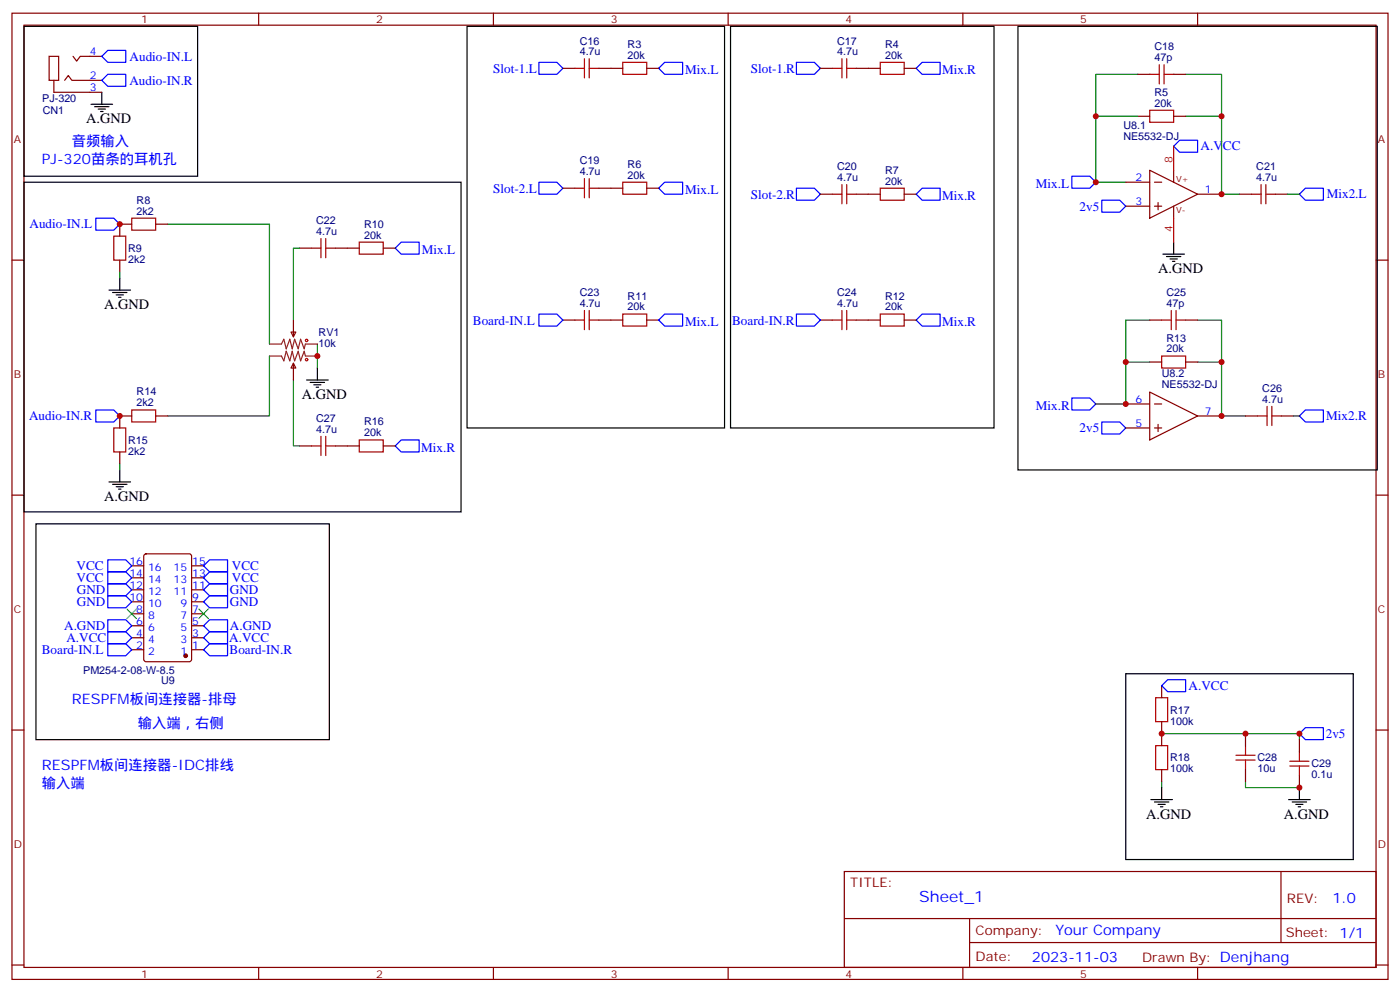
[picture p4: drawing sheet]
<svg xmlns="http://www.w3.org/2000/svg" width="412mm" height="292mm" viewBox="0 0 412 292" stroke-linecap="round" stroke-linejoin="round" font-family="sans-serif">
<g fill="none" stroke="#870000" stroke-width=".35">
<path d="M3.5 3.9h405.4v284.3h-405.4zM7.1 7.4h398.2v277.3h-398.2zM14.5 16.6h2.8v7h-2.8zM21.5 16.6l1.1 1.4 1-1.4h6.4M76.2 3.9v3.5M145.3 3.9v3.5M214.5 3.9v3.5M283.6 3.9v3.5M352.8 3.9v3.5M15.9 23.6v3.6h14.1M19 23.6l1.1-1.4 1.1 1.4h8.8M165.8 20.1h3.5"/>
<path d="M176.4 20.1h7M190.5 20.1h3.5M241.7 20.1h3.5M252.2 20.1h7.1M266.3 20.1h3.6M335.1 21.9h3.6M335.1 34.2h3.6M345.7 21.9h3.5M345.7 34.2h3.5M165.8 55.4h3.5M176.4 55.4h7M190.5 55.4h3.5"/>
<path d="M241.7 57.2h3.5M252.2 57.2h7.1M266.3 57.2h3.6M331.6 53.6h7.1M338.7 50.1l14.1 7.1-14.1 7zM340.1 53.6h2.1M341.1 59.6v2.1M345.7 50.1v3.5M352.8 57.2h7M365.1 57.2h3.6M375.7 57.2h3.5M3.5 76.6h3.6"/>
<path d="M35.3 76.6v3.5M38.8 66h-3.5v3.5M45.9 66h3.5M88.2 73h3.5M98.8 73h7M112.9 73h3.5M331.6 60.7h7.1M340.1 60.7h2.1M345.7 60.7v3.5M405.3 76.6h3.6M85.7 97.7h1.4l-.7 1.4zM86.4 94.2v4.9"/>
<path d="M165.8 94.2h3.5M176.4 94.2h7M190.5 94.2h3.5M241.7 94.2h3.5M252.2 94.2h7.1M266.3 94.2h3.6M338.7 94.2h3.5M349.2 94.2h3.6M86.4 106.9l.7 1.4h-1.4zM86.4 106.9v4.9M331.6 118.9h7.1M338.7 115.4l14.1 7-14.1 7.1z"/>
<path d="M338.7 106.5h3.5M340.1 118.9h2.1M349.2 106.5h3.6M35.3 133v3.5M38.8 122.4h-3.5v3.5M45.9 122.4h3.5M88.2 131.2h3.5M98.8 131.2h7M112.9 131.2h3.5M331.6 125.9h7.1M340.1 125.9h2.1M341.1 124.9v2.1"/>
<path d="M352.8 122.4h7M366.9 122.4h3.5M377.5 122.4h3.5M3.5 145.7h3.6M405.3 145.7h3.6M38.8 166.5h3.5M38.8 170h3.5M38.8 173.6h3.5M38.8 177.1h3.5M42.6 163.2l.4-.2h12.7l.7 .4v30.6l-.4 .7h-13l-.6-.4-.1-30.6zM56.4 166.5h3.6M56.4 170h3.6"/>
<path d="M56.4 173.6h3.6M56.4 177.1h3.6M38.8 191.2h3.5M38.8 187.7h3.5M38.8 184.1h3.5M38.8 180.6h3.5M56.4 191.2h3.6M56.4 187.7h3.6M56.4 184.1h3.6M56.4 180.6h3.6M3.5 214.8h3.6M342.2 201.8v3.5"/>
<path d="M342.2 212.4v7M366.9 215.9v3.5M382.8 217.7v3.5M405.3 214.8h3.6M342.2 226.5v3.5M366.9 226.5v3.5M382.8 228.2v3.6M248.7 256.5h156.6v28.2h-156.6zM377.3 256.5v20.9M248.7 270.3h156.5M285.6 277.4h119.6M285.6 270.3v14.1"/>
<path d="M3.5 284h3.6M76.2 284.7v3.5M145.3 284.7v3.5M214.5 284.7v3.5M283.6 284.7v3.5M352.8 284.7v3.5M405.3 284h3.6"/>
</g>
<g fill="none" stroke="#008700" stroke-width=".35">
<path d="M335.1 21.9h-12.3v12.3M335.1 34.2h-12.3v19.4h8.8M349.2 21.9h10.6v12.3M349.2 34.2h10.6v23h5.3M379.2 57.2h3.6M49.4 66h30v35.2M88.2 73h-1.8v21.2M35.3 80.1v1.7M338.7 94.2h-7.1v24.7h-8.8M352.8 94.2h7v12.3M79.4 104.8v17.6h-30M86.4 111.8v19.4h1.8"/>
<path d="M93.5 101.2v7.1M331.6 106.5h7.1M352.8 106.5h7v15.9h7.1M35.3 136.5v1.8M381 122.4h1.8M342.2 215.9h40.6v1.8M342.2 230v1.8M366.9 230v1.8h15.9"/>
</g>
<g fill="none" stroke="#000" stroke-width=".35">
<path d="M7.1 7.8h51.1v44.1h-51.1zM137.6 7.8h75.8v118.1h-75.8zM215.2 7.8h77.6v118.1h-77.6zM299.9 7.8h105.8v130.5h-105.8zM26.8 30.7h6.4M27.9 31.4h4.2M28.9 32.1h2.1M29.6 32.8h.7M30 27.2v3.5M7.1 53.6h128.7v97h-128.7zM342.5 74.8h6.4M343.6 75.5h4.2"/>
<path d="M344.7 76.2h2.1M345.4 76.9h.7M345.7 71.3v3.5M32.1 85.4h6.4M33.2 86.1h4.2M34.2 86.8h2.1M34.9 87.5h.7M35.3 81.8v3.6M90.3 111.8h6.4M91.4 112.5h4.2M92.4 113.2h2.1M93.1 113.9h.7"/>
<path d="M93.5 108.3v3.5M35.3 138.3v3.5M10.6 154.2h86.4v63.5h-86.4zM32.1 141.8h6.4M33.2 142.5h4.2M34.2 143.2h2.1M34.9 143.9h.7M331.6 198.3h67v54.6h-67zM339 235.3h6.4M340.1 236h4.2M341.1 236.7h2.2M341.8 237.4h.7"/>
<path d="M342.2 231.8v3.5M379.6 235.3h6.3M380.6 236h4.3M381.7 236.7h2.1M382.4 237.4h.7M382.8 231.8v3.5"/>
</g>
<g fill="none" stroke="#a10000" stroke-width=".35">
<path d="M172.2 17.3v5.6M173.6 17.3v5.6M183.4 18.3h7.1v3.6h-7.1zM248 17.3v5.6M249.4 17.3v5.6M259.3 18.3h7v3.6h-7zM341.5 19.1v5.6M342.9 19.1v5.6M169.3 20.1h2.9M173.6 20.1h2.8M245.2 20.1h2.8M249.4 20.1h2.8"/>
<path d="M338.7 32.5h7v3.5h-7zM338.7 21.9h2.8M342.9 21.9h2.8M169.3 55.4h2.9M172.2 52.6v5.6M173.6 52.6v5.6M173.6 55.4h2.8M183.4 53.6h7.1v3.6h-7.1zM245.2 57.2h2.8M248 54.3v5.7M249.4 54.3v5.7M249.4 57.2h2.8"/>
<path d="M259.3 55.4h7v3.5h-7zM368.7 57.2h2.8M371.5 54.3v5.7M372.9 57.2h2.8M372.9 54.3v5.7M33.5 69.5h3.5v7.1h-3.5zM38.8 64.2h7.1v3.5h-7.1zM91.7 73h2.8M94.5 70.2v5.6M96 73h2.8M96 70.2v5.6M105.8 71.3h7.1v3.5h-7.1z"/>
<path d="M169.3 94.2h2.9M172.2 91.4v5.6M173.6 94.2h2.8M173.6 91.4v5.6M183.4 92.4h7.1v3.6h-7.1zM245.2 94.2h2.8M248 91.4v5.6M249.4 94.2h2.8M249.4 91.4v5.6M259.3 92.4h7v3.6h-7zM342.2 94.2h2.8M345 91.4v5.6"/>
<path d="M346.4 94.2h2.8M346.4 91.4v5.6M342.2 104.8h7v3.5h-7zM373.2 119.6v5.6M374.6 119.6v5.6M33.5 125.9h3.5v7.1h-3.5zM38.8 120.6h7.1v3.6h-7.1zM91.7 131.2h2.8M94.5 128.4v5.7M96 128.4v5.7M96 131.2h2.8M105.8 129.5h7.1v3.5h-7.1z"/>
<path d="M370.4 122.4h2.8M374.6 122.4h2.9M340.4 219.4h3.6v7.1h-3.6zM340.4 205.3h3.6v7.1h-3.6zM366.9 219.4v2.8M364.1 223.7h5.6M364.1 222.2h5.6M366.9 223.7v2.8M379.9 225.4h5.7M379.9 224h5.7M382.8 221.2v2.8M382.8 225.4v2.8"/>
<circle cx="90.3" cy="105.8" r=".35"/>
<circle cx="90.3" cy="100.2" r=".35"/>
</g>
<g fill="none" stroke="#00f" stroke-width=".35">
<path d="M31.7 14.8h5.3v3.5h-5.3l-1.7-1.7zM158.7 18.3h5.3l1.8 1.8-1.8 1.8h-5.3zM195.8 18.3h5.3v3.6h-5.3l-1.8-1.8zM234.6 18.3h5.3l1.8 1.8-1.8 1.8h-5.3zM271.6 18.3h5.3v3.6h-5.3l-1.7-1.8zM31.7 21.9h5.3v3.5h-5.3l-1.7-1.8zM158.7 53.6h5.3l1.8 1.8-1.8 1.8h-5.3zM195.8 53.6h5.3v3.6h-5.3l-1.8-1.8zM234.6 55.4h5.3l1.8 1.8-1.8 1.7h-5.3zM271.6 55.4h5.3v3.5h-5.3l-1.7-1.7zM315.7 51.9h5.3l1.8 1.7-1.8 1.8h-5.3zM324.6 58.9h5.2l1.8 1.8-1.8 1.7h-5.2z"/>
<path d="M345.7 43l1.8-1.7h5.3v3.5h-5.3zM384.5 55.4h5.3v3.5h-5.3l-1.7-1.7zM28.2 64.2h5.3l1.8 1.8-1.8 1.7h-5.3zM118.2 71.3h5.3v3.5h-5.3l-1.8-1.8zM158.7 92.4h5.3l1.8 1.8-1.8 1.8h-5.3zM195.8 92.4h5.3v3.6h-5.3l-1.8-1.8zM234.6 92.4h5.3l1.8 1.8-1.8 1.8h-5.3zM271.6 92.4h5.3v3.6h-5.3l-1.7-1.8zM315.7 117.1h5.3l1.8 1.8-1.8 1.7h-5.3zM28.2 120.6h5.3l1.8 1.8-1.8 1.8h-5.3zM118.2 129.5h5.3v3.5h-5.3l-1.8-1.8zM324.6 124.2h5.2l1.8 1.7-1.8 1.8h-5.2z"/>
<path d="M384.5 120.6h5.3v3.6h-5.3l-1.7-1.8zM31.7 168.3h5.3l1.8 1.7-1.8 1.8h-5.3zM31.7 164.7h5.3l1.8 1.8-1.8 1.8h-5.3zM31.7 175.3h5.3l1.8 1.8-1.8 1.8h-5.3zM31.7 171.8h5.3l1.8 1.8-1.8 1.7h-5.3zM60 166.5l1.7-1.8h5.3v3.6h-5.3zM61.7 168.3h5.3v3.5h-5.3l-1.7-1.8zM61.7 171.8h5.3v3.5h-5.3l-1.7-1.7zM61.7 175.3h5.3v3.6h-5.3l-1.7-1.8zM31.7 189.4h5.3l1.8 1.8-1.8 1.8h-5.3zM31.7 185.9h5.3l1.8 1.8-1.8 1.7h-5.3zM31.7 182.4h5.3l1.8 1.7-1.8 1.8h-5.3z"/>
<path d="M60 191.2l1.7-1.8h5.3v3.6h-5.3zM60 187.7l1.7-1.8h5.3v3.5h-5.3zM61.7 182.4h5.3v3.5h-5.3l-1.7-1.8zM342.2 201.8l1.8-1.8h5.2v3.6h-5.2zM384.5 214.1h5.3v3.6h-5.3l-1.7-1.8z"/>
</g>
<path d="M79.4 101.2h3.5l.7-1.4 .7 2.9 1.1-2.9 .7 2.9 .7-2.9 1 2.9 .7-2.9 1.1 2.9 .4-1.5h3.5M79.4 104.8h3.5l.7 1.4 .7-2.8 1.1 2.8 .7-2.8 .7 2.8 1-2.8 .7 2.8 1.1-2.8 .4 1.4h3.5" fill="none" stroke="#8c2424" stroke-width=".35"/>
<path d="M345.7 43v7.1M345.7 64.2v7.1" fill="none" stroke="#f00" stroke-width=".35"/>
<circle cx="54.7" cy="193" r=".53" fill="#870000" stroke="#870000" stroke-width=".35"/>
<path d="M37.4 179.2l2.8 2.8M40.2 179.2l-2.8 2.8M58.6 179.2l2.8 2.8M61.4 179.2l-2.8 2.8" fill="none" stroke="#3c3" stroke-width=".35"/>
<g fill="#c00">
<circle cx="382.8" cy="231.8" r=".88"/>
<circle cx="382.8" cy="215.9" r=".88"/>
<circle cx="342.2" cy="215.9" r=".88"/>
<circle cx="331.6" cy="118.9" r=".88"/>
<circle cx="331.6" cy="106.5" r=".88"/>
<circle cx="322.8" cy="53.6" r=".88"/>
<circle cx="93.5" cy="104.8" r=".88"/>
<circle cx="359.8" cy="34.2" r=".88"/>
<circle cx="322.8" cy="34.2" r=".88"/>
<circle cx="359.8" cy="57.1" r=".88"/>
<circle cx="359.8" cy="106.5" r=".88"/>
<circle cx="359.8" cy="122.4" r=".88"/>
<circle cx="35.3" cy="66" r=".88"/>
<circle cx="35.3" cy="122.4" r=".88"/>
<circle cx="366.9" cy="215.9" r=".88"/>
</g>
<text font-size="4.6" fill="#00f" x="270.8" y="265.5">Sheet_1</text>
<g font-size="4.2">
<text x="25.4" y="36.3">A.GND</text>
<text x="341.1" y="80.4">A.GND</text>
<text x="30.7" y="91">A.GND</text>
<text x="88.9" y="117.5">A.GND</text>
<text x="30.7" y="147.5">A.GND</text>
<text x="337.6" y="240.9">A.GND</text>
<text x="378.2" y="240.9">A.GND</text>
</g>
<g font-size="4.2" fill="#00f">
<text x="21.2" y="43">音频输入</text>
<text x="12.3" y="48.3">PJ-320苗条的耳机孔</text>
<text x="21.2" y="207.1">RESPFM板间连接器-排母</text>
<text x="40.6" y="214.1">输入端，右侧</text>
<text x="12.3" y="226.5">RESPFM板间连接器-IDC排线</text>
<text x="12.3" y="231.8">输入端</text>
<text x="392.5" y="265.7">1.0</text>
<text x="310.9" y="275.3">Your Company</text>
<text x="304" y="283.1">2023-11-03</text>
</g>
<g font-size="3.9" fill="#00f">
<text x="38.2" y="17.8">Audio-IN.L</text>
<text x="145.3" y="21.5">Slot-1.L</text>
<text x="201.8" y="21.9">Mix.L</text>
<text x="221.2" y="21.4">Slot-1.R</text>
<text x="277.5" y="21.9">Mix.R</text>
<text x="38.1" y="24.9">Audio-IN.R</text>
<text x="353.7" y="44.2">A.VCC</text>
<text x="145.3" y="56.7">Slot-2.L</text>
<text x="201.8" y="57.2">Mix.L</text>
<text x="221.2" y="58.5">Slot-2.R</text>
<text x="277.5" y="58.9">Mix.R</text>
<text x="305.2" y="55.4">Mix.L</text>
<text x="390.8" y="58.4">Mix2.L</text>
<text x="318" y="61.9">2v5</text>
<text x="8.7" y="67.2">Audio-IN.L</text>
<text x="124.2" y="74.8">Mix.L</text>
<text x="139.3" y="95.5">Board-IN.L</text>
<text x="201.8" y="96">Mix.L</text>
<text x="215.7" y="95.5">Board-IN.R</text>
<text x="277.5" y="96">Mix.R</text>
<text x="8.5" y="123.7">Audio-IN.R</text>
<text x="305.2" y="120.6">Mix.R</text>
<text x="390.7" y="123.6">Mix2.R</text>
<text x="318" y="127.2">2v5</text>
<text x="124" y="133">Mix.R</text>
<text x="22.5" y="167.8">VCC</text>
<text x="68.3" y="167.8">VCC</text>
<text x="22.5" y="171.3">VCC</text>
<text x="68.3" y="171.3">VCC</text>
<text x="22.7" y="178.3">GND</text>
<text x="22.7" y="174.8">GND</text>
<text x="67.7" y="174.8">GND</text>
<text x="67.7" y="178.3">GND</text>
<text x="18.9" y="185.4">A.GND</text>
<text x="67.7" y="185.4">A.GND</text>
<text x="19.6" y="188.9">A.VCC</text>
<text x="67.5" y="188.9">A.VCC</text>
<text x="12.3" y="192.5">Board-IN.L</text>
<text x="67.6" y="192.6">Board-IN.R</text>
<text x="350.1" y="203">A.VCC</text>
<text x="390.5" y="217.2">2v5</text>
</g>
<g font-size="3.9" fill="#800">
<text x="250.5" y="261.1">TITLE:</text>
<text x="379.1" y="265.7">REV:</text>
<text x="287.4" y="275.3">Company:</text>
<text x="378.7" y="275.9">Sheet: 1/1</text>
<text x="287.4" y="282.9">Date:</text>
<text x="336.4" y="283">Drawn By: Denjhang</text>
</g>
<g font-size="3.2" fill="#800">
<text x="41.6" y="6.9">1</text>
<text x="110.8" y="6.9">2</text>
<text x="179.9" y="6.9">3</text>
<text x="249.1" y="6.9">4</text>
<text x="318.2" y="6.9">5</text>
<text x="4.1" y="42">A</text>
<text x="405.9" y="42">A</text>
<text x="4.1" y="111.1">B</text>
<text x="405.9" y="111.1">B</text>
<text x="4.1" y="180.3">C</text>
<text x="405.9" y="180.3">C</text>
<text x="4.1" y="249.4">D</text>
<text x="405.9" y="249.4">D</text>
<text x="41.6" y="287.7">1</text>
<text x="110.8" y="287.7">2</text>
<text x="179.9" y="287.7">3</text>
<text x="249.1" y="287.7">4</text>
<text x="318.2" y="287.7">5</text>
</g>
<g font-size="3.2" fill="#00f">
<text x="26.5" y="16.2">4</text>
<text x="26.5" y="23.3">2</text>
<text x="26.5" y="26.8">3</text>
<text x="334.5" y="53.3">2</text>
<text x="354.9" y="56.8">1</text>
<text x="334.5" y="60.3">3</text>
<text x="334.5" y="118.5">6</text>
<text x="334.5" y="125.6">5</text>
<text x="354.9" y="122.1">7</text>
<text x="38.1" y="166.2">16</text>
<text x="43.6" y="167.9">16</text>
<text x="51.1" y="167.9">15</text>
<text x="56.6" y="166.2">15</text>
<text x="38.1" y="169.7">14</text>
<text x="38.1" y="173.2">12</text>
<text x="43.6" y="171.4">14</text>
<text x="51.1" y="171.4">13</text>
<text x="56.6" y="173.2">11</text>
<text x="56.6" y="169.7">13</text>
<text x="38.1" y="176.7">10</text>
<text x="43.6" y="175">12</text>
<text x="43.6" y="178.5">10</text>
<text x="51.1" y="175">11</text>
<text x="53.1" y="178.5">9</text>
<text x="56.6" y="176.7">9</text>
<text x="40.1" y="180.3">8</text>
<text x="40.1" y="183.8">6</text>
<text x="43.6" y="182">8</text>
<text x="43.6" y="185.6">6</text>
<text x="53.1" y="185.6">5</text>
<text x="53.1" y="182">7</text>
<text x="56.6" y="183.8">5</text>
<text x="56.6" y="180.3">7</text>
<text x="40.1" y="187.3">4</text>
<text x="40.1" y="190.9">2</text>
<text x="43.6" y="189.1">4</text>
<text x="53.1" y="189.1">3</text>
<text x="56.6" y="190.9">1</text>
<text x="56.6" y="187.3">3</text>
<text x="43.6" y="192.6">2</text>
<text x="53.1" y="192.6">1</text>
</g>
<g font-size="3.2" fill="#000080">
<text x="170.8" y="16.2">4.7u</text>
<text x="170.8" y="13.1">C16</text>
<text x="184.9" y="17.3">20k</text>
<text x="184.9" y="14.1">R3</text>
<text x="246.6" y="16.2">4.7u</text>
<text x="246.6" y="13.1">C17</text>
<text x="260.7" y="17.3">20k</text>
<text x="260.7" y="14.1">R4</text>
<text x="340.1" y="18">47p</text>
<text x="340.1" y="14.8">C18</text>
<text x="340.1" y="28.2">R5</text>
<text x="12.4" y="30.1">PJ-320</text>
<text x="12.6" y="33.6">CN1</text>
<text x="340.1" y="31.4">20k</text>
<text x="330.9" y="41.3">NE5532-DJ</text>
<text x="330.9" y="38.1">U8.1</text>
<text x="170.8" y="51.5">4.7u</text>
<text x="170.8" y="48.4">C19</text>
<text x="184.9" y="52.6">20k</text>
<text x="184.9" y="49.3">R6</text>
<text x="246.6" y="53.3">4.7u</text>
<text x="246.6" y="50.1">C20</text>
<text x="260.7" y="51.1">R7</text>
<text x="370.1" y="53.3">4.7u</text>
<text x="370.1" y="50.1">C21</text>
<text x="40.2" y="59.9">R8</text>
<text x="260.7" y="54.3">20k</text>
<text x="40.2" y="63.1">2k2</text>
<text x="93.1" y="69.1">4.7u</text>
<text x="93.1" y="66">C22</text>
<text x="107.3" y="70.2">20k</text>
<text x="107.3" y="67">R10</text>
<text x="37.7" y="77.3">2k2</text>
<text x="37.7" y="74.2">R9</text>
<text x="170.8" y="87.2">C23</text>
<text x="184.9" y="88.1">R11</text>
<text x="246.6" y="87.2">C24</text>
<text x="260.7" y="88.1">R12</text>
<text x="343.6" y="87.1">C25</text>
<text x="170.8" y="90.3">4.7u</text>
<text x="184.9" y="91.4">20k</text>
<text x="246.6" y="90.3">4.7u</text>
<text x="260.7" y="91.4">20k</text>
<text x="343.6" y="90.3">47p</text>
<text x="93.8" y="98.9">RV1</text>
<text x="343.6" y="100.5">R13</text>
<text x="93.8" y="102">10k</text>
<text x="343.6" y="103.7">20k</text>
<text x="342.2" y="111">U8.2</text>
<text x="40.2" y="119.6">2k2</text>
<text x="40.2" y="116.4">R14</text>
<text x="342.2" y="114.2">NE5532-DJ</text>
<text x="371.8" y="118.5">4.7u</text>
<text x="371.8" y="115.4">C26</text>
<text x="93.1" y="124.2">C27</text>
<text x="107.3" y="125.2">R16</text>
<text x="37.7" y="130.6">R15</text>
<text x="93.1" y="127.4">4.7u</text>
<text x="107.3" y="128.4">20k</text>
<text x="37.7" y="133.8">2k2</text>
<text x="24.5" y="198.3">PM254-2-08-W-8.5</text>
<text x="47.4" y="201.4">U9</text>
<text x="344.7" y="210">R17</text>
<text x="344.7" y="213.2">100k</text>
<text x="344.7" y="227.3">100k</text>
<text x="344.7" y="224.1">R18</text>
<text x="370.4" y="227.3">10u</text>
<text x="370.4" y="224.1">C28</text>
<text x="386.3" y="225.8">C29</text>
<text x="386.3" y="229">0.1u</text>
</g>
<g font-size="3.2" fill="#f00">
<text x="345.4" y="48" transform="rotate(-90 345.4 48)">8</text>
<text x="345.4" y="68.3" transform="rotate(-90 345.4 68.3)">4</text>
</g>
<g font-size="2.5" fill="#800">
<text x="346.4" y="53.6">V+</text>
<text x="346.4" y="62.8">V-</text>
</g>
</svg>
